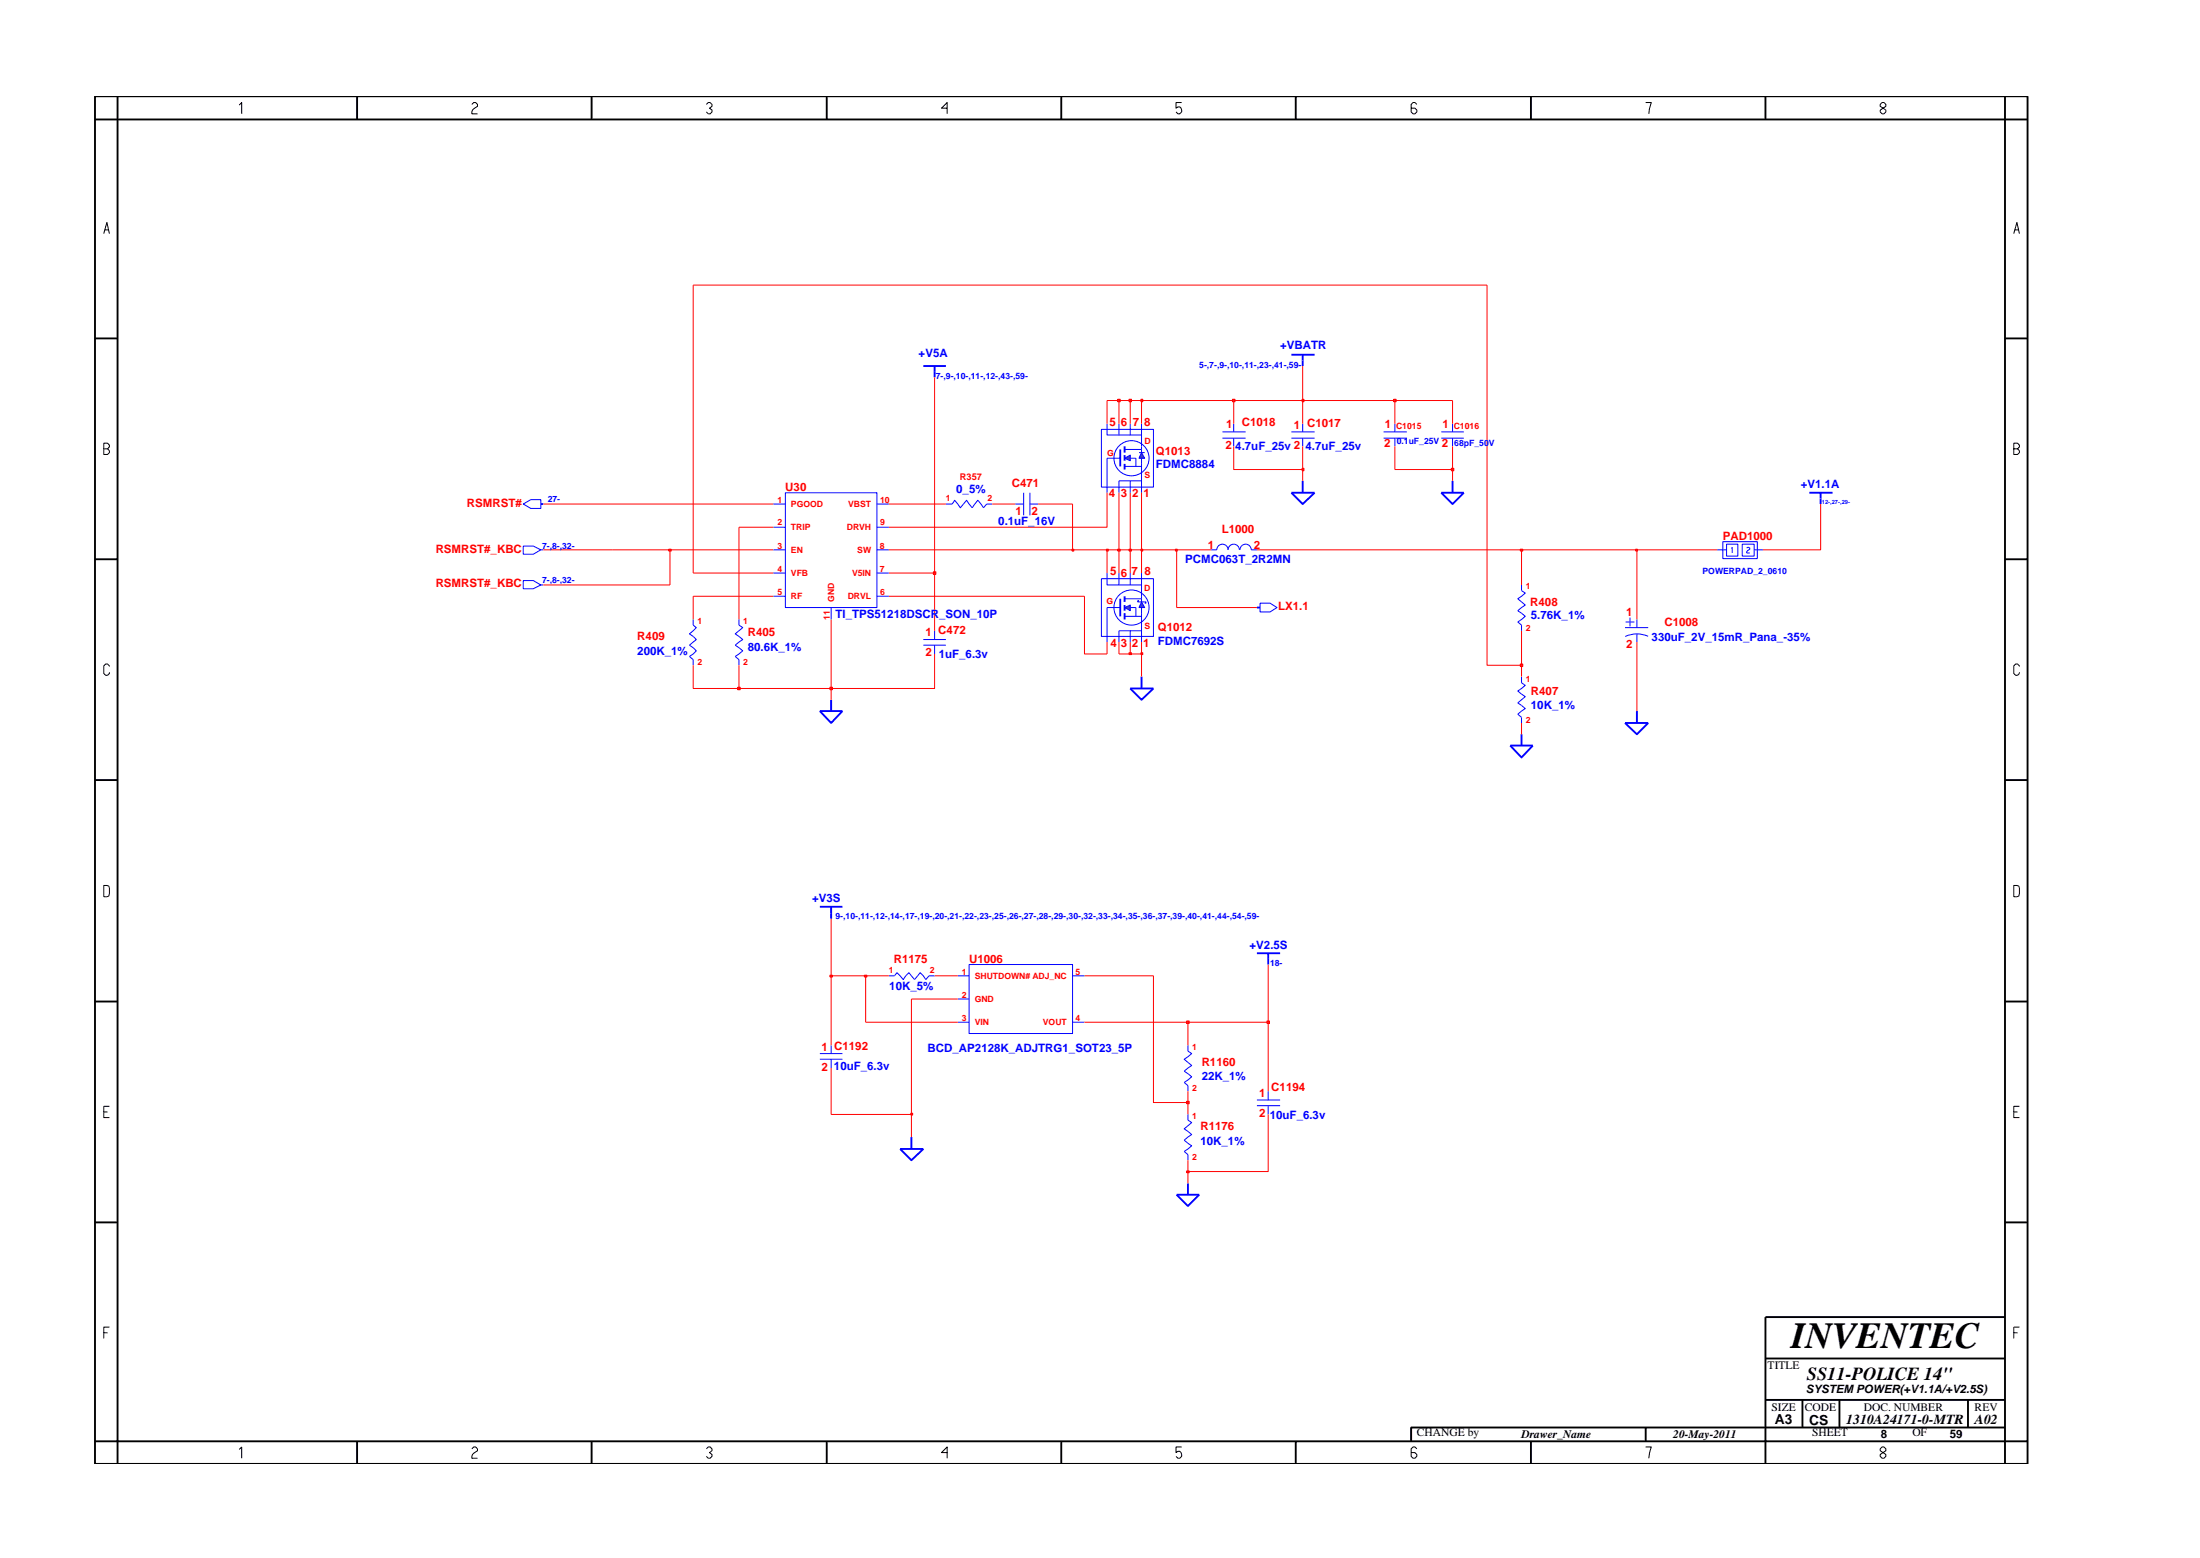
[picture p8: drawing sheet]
<svg xmlns="http://www.w3.org/2000/svg" width="297mm" height="210mm" viewBox="0 0 297 210" stroke-linecap="round" stroke-linejoin="round" font-family="sans-serif">
<g fill="none" stroke="#00f" stroke-width=".14">
<path d="M165 58.3h3.2M165 59.1h3.2M166.6 57.2v1.1M166.6 59.1v1.1M174.4 58.3h3.1M174.4 59.1h3.1M175.9 57.2v1.1M175.9 59.1v1.1M186.8 58.3h3.1M186.8 59.1h3.1M188.3 57.2v1.1M188.3 59.1v1.1"/>
<path d="M194.6 58.3h3M194.6 59.1h3M196.1 57.2v1.1M196.1 59.1v1.1M70.6 73.7h1.4l1 .5-1 .6h-1.4zM70.6 78.4h1.4l1 .5-1 .6h-1.4zM70.6 68l1.1-.6h1.3v1.2h-1.3zM73 74.2h.4M73 78.9h.4M104.4 74.2h1.6M104.4 68h1.6M104.4 71.2h1.6"/>
<path d="M104.4 77.3h1.6M106 66.5h12.4v15.5h-12.4zM118.4 74.2h1.6M118.4 68h1.6M118.4 71.2h1.6M118.4 77.3h1.6M127.7 68h.9l.3-.5 .8 1 .8-1 .8 1 .7-1 .8 1 .4-.5h.8M137.1 68h1.1M138.2 66.5v3M139.1 68h1.1M139.1 66.5v3M149.5 61.8h1.7"/>
<path d="M163.5 74.2h.8a.76 .76 0 0 1 .7-.8 .76 .76 0 0 1 .8 .8 .76 .76 0 0 1 .8-.8 .76 .76 0 0 1 .7 .8M167.4 74.2a.76 .76 0 0 1 .8-.8 .76 .76 0 0 1 .7 .8h.8M205.4 78.9v.8l.5 .3-1 .8 1 .9-1 .7 1 .8-1 .7 .5 .5v.7M231.8 74.2h1.3M232.6 73.1h4.7v2.3h-4.7zM233.1 73.4h1.5v1.6h-1.5zM233.8 74l.1-.1v.7M235.2 73.4h1.6v1.6h-1.6zM235.8 73.9h.3h.2v.2a.58 .58 0 0 0-.5 .5h.5M236.8 74.2h1.2M93.6 83.6v.8l.4 .3-.9 .8 .9 .8-.9 .8 .9 .7-.9 .8 .5 .4v.8M99.8 83.6v.8l.5 .3-1 .8 1 .8-1 .8 1 .7-1 .8 .5 .4v.8"/>
<path d="M104.4 80.5h1.6M112.2 82v1.6M118.4 80.5h1.6M124.7 86.3h3M124.7 87.1h3M126.2 85.1v1.2M126.2 87.1v1.2M170.1 81.4h1.4l.9 .6-.9 .6h-1.4zM205.4 91.3v.9l.5 .3-1 .8 1 .7-1 .9 1 .7-1 .8 .5 .4v.8M120 131.7h.8l.3-.4 .9 .9 .7-.9 .8 .9 .7-.9 .8 .9 .4-.5h.8M110.7 142.2h3M110.7 142.9h3"/>
<path d="M112.2 141.1v1.1M112.2 142.9v1.2M160.4 141.1v.7l.5 .4-1 .7 1 .9-1 .8 1 .7-1 .8 .5 .4v.8M160.4 150.4v.8l.5 .3-1 .8 1 .8-1 .8 1 .7-1 .8 .5 .4v.8M169.7 148.5h3.1M169.7 149.2h3.1M171.2 147.3v1.2M171.2 149.2v1.2"/>
</g>
<g fill="none" stroke="#00f" stroke-width=".25">
<path d="M174.4 47.9h3.1M175.9 47.9v1.5M73 68h.4M151.2 60.7v2.2M174.4 66.5h3.1l-1.6 1.5zM175.9 64.9v1.6M194.6 66.5h3l-1.5 1.5zM196.1 64.9v1.6M244.3 66.5h3.1M245.8 66.5v1.5M110.7 96h3l-1.5 1.6zM112.2 94.4v1.6"/>
<path d="M152.6 92.9h3.1l-1.6 1.5zM154.1 91.3v1.6M169.7 82h.4M205.4 99.1v1.5M203.9 100.6h3.1l-1.6 1.6zM110.7 122.4h3M112.2 122.4v1.6M169.7 128.6h3.1M171.2 128.6v1.6M121.5 155.1h3.2l-1.6 1.5zM123.1 153.4v1.7M160.4 159.7v1.5"/>
<path d="M158.9 161.2h3l-1.5 1.6z"/>
</g>
<path d="M154.1 61.1l.5 .7h-.8z" fill="#3c3cc8"/>
<path d="M153.8 61.1h.8M154.1 61.1l.5 .7h-.8z" fill="none" stroke="#00f" stroke-width=".14"/>
<path d="M151.8 61.8l.8-.4v.8z" fill="#3c3cc8"/>
<g fill="none" stroke="#00f" stroke-width=".14">
<path d="M148.7 57.9h7v7.8h-7zM149.5 57.2v1.5h4.6M151.1 57.2v1.5M152.6 57.2v1.5M154.1 57.2v3.9M149.5 61.8v4.7M151.8 61.8l.8-.4v.8zM151.8 62.9h2.3M151.8 60.7h2.3M152.6 61.8h.8v1.1M152.6 64.9v1.6M154.1 61.8v4.7"/>
<path d="M154.1 64.9h-3v1.6M149.5 82h1.7M129.3 131.7h1.5M129.3 134.8h1.5M129.3 138h1.5M130.8 130.2h14v9.3h-14zM144.8 131.7h1.6M144.8 138h1.6"/>
<circle cx="152.8" cy="61.8" r="2.37"/>
</g>
<path d="M151.8 60.2v.9M151.8 61.4v.8M151.8 62.6v.8M151.2 80.8v2.4" fill="none" stroke="#00f" stroke-width=".25"/>
<path d="M154.1 81.2l.5 .8h-.8z" fill="#3c3cc8"/>
<path d="M153.8 81.2h.8M154.1 81.2l.5 .8h-.8z" fill="none" stroke="#00f" stroke-width=".14"/>
<path d="M151.8 82l.8-.3v.7z" fill="#3c3cc8"/>
<g fill="none" stroke="#00f" stroke-width=".14">
<path d="M148.7 78.1h7v7.8h-7zM149.5 77.3v1.6h4.6M151.1 77.3v1.6M152.6 77.3v1.6M154.1 77.3v3.9M149.5 82v4.6M151.8 82l.8-.3v.7zM151.8 83.2h2.3M151.8 80.8h2.3M152.6 82h.8v1.2M152.6 85.1v1.5M153.8 81.1h-.2v.1h.2"/>
<path d="M154.1 82v4.6M154.1 85.1h-3v1.5M154.6 81.2h.1v.2h-.1M219.4 84.7h3.1M219.5 83.9h1.2M220.1 83.3v1.2M221 83.6v1.1M221 85.5v1.1M222.5 85.9a3.7 3.7 0 0 0-3.1 0"/>
<circle cx="152.8" cy="82" r="2.37"/>
</g>
<path d="M124.7 49.4h3M126.2 49.4v1.5M151.8 80.5v.7M151.8 81.7v.7M151.8 82.8v.8M219.4 97.6h3.1l-1.5 1.5zM221 96v1.6" fill="none" stroke="#00f" stroke-width=".25"/>
<path d="M160.4 158.1v1.6" fill="none" stroke="#f00" stroke-width=".14"/>
<path d="M160.2 158h.4v.3h-.4z" fill-rule="evenodd" fill="#8e2323"/>
<path d="M112.2 144.1v6.3h10.9v3M160.2 158h.4v.3h-.4zM171.2 150.4v7.7h-10.8v-1.5" fill="none" stroke="#f00" stroke-width=".14"/>
<path d="M123 150.2h.2v.3h-.2z" fill-rule="evenodd" fill="#8e2323"/>
<path d="M123.1 134.8v15.6M155.7 131.7v17.1h4.7v1.6M123 150.2h.2v.3h-.2z" fill="none" stroke="#f00" stroke-width=".14"/>
<path d="M160.2 148.6h.4v.4h-.4z" fill-rule="evenodd" fill="#8e2323"/>
<path d="M112.2 131.7v9.4M116.9 131.7v6.3h12.4M146.4 138h14v3.1M171.2 138v9.3M160.2 148.6h.4v.4h-.4zM160.4 147.3v1.5" fill="none" stroke="#f00" stroke-width=".14"/>
<path d="M160.2 137.8h.4v.3h-.4z" fill-rule="evenodd" fill="#8e2323"/>
<path d="M160.2 137.8h.4v.3h-.4zM160.4 138h10.8" fill="none" stroke="#f00" stroke-width=".14"/>
<path d="M171.1 137.8h.3v.3h-.3z" fill-rule="evenodd" fill="#8e2323"/>
<path d="M123.1 134.8h6.2M171.1 137.8h.3v.3h-.3zM171.2 130.2v7.8" fill="none" stroke="#f00" stroke-width=".14"/>
<path d="M112 131.6h.4v.3h-.4z" fill-rule="evenodd" fill="#8e2323"/>
<path d="M112 131.6h.4v.3h-.4zM112.2 124v7.7h4.7" fill="none" stroke="#f00" stroke-width=".14"/>
<path d="M116.7 131.6h.3v.3h-.3z" fill-rule="evenodd" fill="#8e2323"/>
<path d="M93.6 89.8v3.1h6.2M112.2 92.9v1.5M205.4 97.6v1.5M221 86.6v9.4M116.7 131.6h.3v.3h-.3zM116.9 131.7h3.1M126.2 131.7h3.1M146.4 131.7h9.3" fill="none" stroke="#f00" stroke-width=".14"/>
<path d="M99.6 92.7h.3v.4h-.3z" fill-rule="evenodd" fill="#8e2323"/>
<path d="M99.6 92.7h.3v.4h-.3zM99.8 89.8v3.1h12.4" fill="none" stroke="#f00" stroke-width=".14"/>
<path d="M112 92.7h.4v.4h-.4z" fill-rule="evenodd" fill="#8e2323"/>
<path d="M200.8 38.5v51.3h4.6v1.5M112 92.7h.4v.4h-.4zM112.2 83.6v9.3h14v-4.6M154.1 88.3v3" fill="none" stroke="#f00" stroke-width=".14"/>
<path d="M205.3 89.6h.3v.3h-.3z" fill-rule="evenodd" fill="#8e2323"/>
<path d="M146.4 80.5v7.8h3.1v-1.7M151.1 86.6v1.7h1.5M205.3 89.6h.3v.3h-.3zM205.4 85.1v4.7" fill="none" stroke="#f00" stroke-width=".14"/>
<path d="M152.4 88.1h.4v.2h-.4z" fill-rule="evenodd" fill="#8e2323"/>
<path d="M152.4 88.1h.4v.2h-.4zM152.6 86.6v1.7h1.5" fill="none" stroke="#f00" stroke-width=".14"/>
<path d="M154 88.1h.3v.2h-.3z" fill-rule="evenodd" fill="#8e2323"/>
<path d="M93.6 38.5v38.8h10.8M90.5 74.2v4.7h-17.1M99.8 71.2v12.4M120 77.3h6.2v7.8M158.9 74.2v7.8h10.8M205.4 74.2v4.7M221 74.2v9.4M104.4 80.5h-10.8v3.1M120 80.5h26.4M154 88.1h.3v.2h-.3zM154.1 86.6v1.7" fill="none" stroke="#f00" stroke-width=".14"/>
<path d="M126 77.2h.4v.3h-.4z" fill-rule="evenodd" fill="#8e2323"/>
<path d="M126.2 50.9v26.4M73.4 74.2h17.1M126 77.2h.4v.3h-.4zM149.5 74.2v3.1M151.1 74.2v3.1M152.6 74.2v3.1M154.1 74.2v3.1" fill="none" stroke="#f00" stroke-width=".14"/>
<path d="M90.3 74.1h.3v.3h-.3z" fill-rule="evenodd" fill="#8e2323"/>
<path d="M90.3 74.1h.3v.3h-.3zM90.5 74.2h13.9M120 74.2h24.8" fill="none" stroke="#f00" stroke-width=".14"/>
<path d="M144.7 74.1h.3v.3h-.3z" fill-rule="evenodd" fill="#8e2323"/>
<path d="M144.7 74.1h.3v.3h-.3zM144.8 68v6.2h4.7" fill="none" stroke="#f00" stroke-width=".14"/>
<path d="M149.4 74.1h.2v.3h-.2z" fill-rule="evenodd" fill="#8e2323"/>
<path d="M149.4 74.1h.2v.3h-.2zM149.5 74.2h1.6" fill="none" stroke="#f00" stroke-width=".14"/>
<path d="M150.9 74.1h.3v.3h-.3z" fill-rule="evenodd" fill="#8e2323"/>
<path d="M150.9 74.1h.3v.3h-.3zM151.1 66.5v7.7h1.5" fill="none" stroke="#f00" stroke-width=".14"/>
<path d="M152.4 74.1h.4v.3h-.4z" fill-rule="evenodd" fill="#8e2323"/>
<path d="M152.4 74.1h.4v.3h-.4zM152.6 66.5v7.7h1.5" fill="none" stroke="#f00" stroke-width=".14"/>
<path d="M154 74.1h.3v.3h-.3z" fill-rule="evenodd" fill="#8e2323"/>
<path d="M154 74.1h.3v.3h-.3zM154.1 66.5v7.7h4.8" fill="none" stroke="#f00" stroke-width=".14"/>
<path d="M158.7 74.1h.3v.3h-.3z" fill-rule="evenodd" fill="#8e2323"/>
<path d="M158.7 74.1h.3v.3h-.3zM158.9 74.2h4.6M169.7 74.2h35.7" fill="none" stroke="#f00" stroke-width=".14"/>
<path d="M205.3 74.1h.3v.3h-.3z" fill-rule="evenodd" fill="#8e2323"/>
<path d="M205.3 74.1h.3v.3h-.3zM205.4 74.2h15.6" fill="none" stroke="#f00" stroke-width=".14"/>
<path d="M220.8 74.1h.3v.3h-.3z" fill-rule="evenodd" fill="#8e2323"/>
<path d="M73.4 68h31M99.8 71.2h4.6M120 68h7.7M134 68h3.1M140.2 68h4.6M149.5 66.5v4.7h-29.5M166.6 60.2v3.2h9.3v1.5M196.1 63.4v1.5M220.8 74.1h.3v.3h-.3zM221 74.2h10.8M245.8 68v6.2h-7.8" fill="none" stroke="#f00" stroke-width=".14"/>
<path d="M175.8 63.2h.3v.3h-.3z" fill-rule="evenodd" fill="#8e2323"/>
<path d="M175.8 63.2h.3v.3h-.3zM175.9 60.2v3.2M188.3 60.2v3.2h7.8" fill="none" stroke="#f00" stroke-width=".14"/>
<path d="M196 63.2h.3v.3h-.3z" fill-rule="evenodd" fill="#8e2323"/>
<path d="M149.5 57.2v-3.1h1.6v3.1M152.6 54.1v3.1M154.1 54.1v3.1M166.6 54.1v3.1M175.9 54.1v3.1M188.3 54.1v3.1M196.1 54.1v3.1M196 63.2h.3v.3h-.3zM196.1 60.2v3.2" fill="none" stroke="#f00" stroke-width=".14"/>
<path d="M150.9 53.9h.3v.3h-.3z" fill-rule="evenodd" fill="#8e2323"/>
<path d="M150.9 53.9h.3v.3h-.3zM151.1 54.1h1.5" fill="none" stroke="#f00" stroke-width=".14"/>
<path d="M152.4 53.9h.4v.3h-.4z" fill-rule="evenodd" fill="#8e2323"/>
<path d="M152.4 53.9h.4v.3h-.4zM152.6 54.1h1.5" fill="none" stroke="#f00" stroke-width=".14"/>
<path d="M154 53.9h.3v.3h-.3z" fill-rule="evenodd" fill="#8e2323"/>
<path d="M154 53.9h.3v.3h-.3zM154.1 54.1h12.5" fill="none" stroke="#f00" stroke-width=".14"/>
<path d="M166.4 53.9h.3v.3h-.3z" fill-rule="evenodd" fill="#8e2323"/>
<path d="M166.4 53.9h.3v.3h-.3zM166.6 54.1h9.3" fill="none" stroke="#f00" stroke-width=".14"/>
<path d="M175.8 53.9h.3v.3h-.3z" fill-rule="evenodd" fill="#8e2323"/>
<path d="M175.8 53.9h.3v.3h-.3zM175.9 49.4v4.7h12.4" fill="none" stroke="#f00" stroke-width=".14"/>
<path d="M188.2 53.9h.3v.3h-.3z" fill-rule="evenodd" fill="#8e2323"/>
<path d="M93.6 38.5h107.2M188.2 53.9h.3v.3h-.3zM188.3 54.1h7.8" fill="none" stroke="#f00" stroke-width=".14"/>
<g fill="none" stroke="#000" stroke-width=".25">
<path d="M12.8 13h261v184.6h-261zM12.8 16.1h261M15.9 13v184.6M48.2 13v3.1M79.9 13v3.1M111.6 13v3.1M143.3 13v3.1M175 13v3.1M206.7 13v3.1M238.4 13v3.1M270.7 13v184.6M12.8 45.7h3.1"/>
<path d="M270.7 45.7h3.1M12.8 75.5h3.1M270.7 75.5h3.1M12.8 105.3h3.1M270.7 105.3h3.1M12.8 135.2h3.1M270.7 135.2h3.1M12.8 165h3.1M270.7 165h3.1M270.7 177.7h-32.3v19.9M12.8 194.5h261M48.2 194.5v3.1"/>
<path d="M79.9 194.5v3.1M111.6 194.5v3.1M143.3 194.5v3.1M175 194.5v3.1M206.7 194.5v3.1M222.2 192.6v1.9M238.4 183.3h32.3M238.4 188.9h32.3M243.4 188.9v3.7M248.4 188.9v3.7M265.7 188.9v3.7M270.7 192.6h-80.2v1.9"/>
</g>
<g fill="none" stroke="#000" stroke-width=".14">
<path d="M32.3 14.2l.3-.4v1.6M63.7 14.1l.3-.3h.2l.3 .3v.2l-.7 .6-.1 .2v.3h.8M95.4 14.1l.2-.3h.3l.2 .3v.2l-.3 .3 .3 .3v.2l-.2 .3h-.3l-.2-.3M127.9 14.6h-.8l.8-.8v1.6M159.5 13.8h-.7v.8l.2-.2a.5 .5 0 0 1 .5 .7l-.2 .3h-.3l-.2-.3M191.3 14.1l-.3-.3h-.2l-.3 .3v1l.3 .3h.2l.3-.3v-.2l-.3-.3h-.5M222.2 13.8h.8l-.4 1.6M254.1 13.8l-.2 .3v.2l.7 .6v.2l-.2 .3h-.3l-.2-.3v-.2l.7-.6v-.2l-.2-.3zM14 31.5l.4-1.5 .4 1.5M14.1 31h.6M271.9 31.5l.4-1.5 .4 1.5M272 31h.6"/>
<path d="M14 59.8h.5l.3 .3v.2l-.3 .3 .3 .2v.3l-.3 .2h-.5zM14 60.6h.5M271.9 60.6h.5l.3-.3v-.2l-.3-.3h-.5v1.5h.5l.3-.2v-.3l-.3-.2M14.8 89.9l-.3-.3h-.2l-.3 .3v1l.3 .2h.2l.3-.2v-.2M272.7 89.9l-.3-.3h-.3l-.2 .3v1l.2 .2h.3l.3-.2v-.2M14 119.5l.7 .1 .1 .2-.1 1.1-.7 .1zM271.9 119.5l.7 .1 .1 .2-.1 1.1-.7 .1zM14 150.1h.5M14.8 149.3h-.8v1.5h.8M271.9 150.1h.5M272.7 149.3h-.8v1.5h.8M14 179.9h.5"/>
<path d="M14.8 179.1h-.8v1.5M271.9 179.9h.5M272.7 179.1h-.8v1.5M32.3 195.6l.3-.3v1.5M63.7 195.5l.3-.2h.2l.3 .2v.3l-.7 .5-.1 .5h.8M95.4 195.5l.2-.2h.3l.2 .2v.3l-.3 .2 .3 .3v.2l-.2 .3h-.3l-.2-.3M127.9 196h-.8l.8-.7v1.5M159.5 195.3h-.7v.7l.2-.1a.5 .5 0 0 1 .5 .6l-.2 .3h-.3l-.2-.3M191.3 195.5l-.3-.2h-.2l-.3 .2v1l.3 .3h.2l.3-.3v-.2l-.3-.3h-.5M222.2 195.3h.8l-.4 1.5M253.9 195.5l.2-.2h.3l.2 .2v.3l-.7 .5v.2l.2 .3h.3l.2-.3v-.2l-.7-.5z"/>
</g>
<text font-size="5" x="241.8" y="181.9">INVENTEC</text>
<text font-size="2.5" x="244" y="186.3">SS11-POLICE 14&quot;</text>
<g font-size="1.9">
<text x="239.6" y="192.2">A3</text>
<text x="244.3" y="192.3">CS</text>
<text x="249.3" y="192.2">1310A24171-0-MTR</text>
<text x="266.6" y="192.2">A02</text>
</g>
<g font-size="1.6" fill="#00f">
<text x="172.8" y="47.1">+VBATR</text>
<text x="124" y="48.2">+V5A</text>
<text x="156.1" y="63.2">FDMC8884</text>
<text x="166.8" y="60.7">4.7uF_25v 2</text>
<text x="176.3" y="60.7">4.7uF_25v</text>
<text x="243.1" y="65.9">+V1.1A</text>
<text x="129.1" y="66.5">0_5%</text>
<text x="134.8" y="70.9">0.1uF_16V</text>
<text x="160" y="76">PCMC063T_2R2MN</text>
<text x="112.8" y="83.3">TI_TPS51218DSCR_SON_10P</text>
<text x="206.7" y="83.6">5.76K_1%</text>
<text x="86" y="88.3">200K_1%</text>
<text x="101" y="87.8">80.6K_1%</text>
<text x="126.8" y="88.8">1uF_6.3v</text>
<text x="156.3" y="87">FDMC7692S</text>
<text x="223" y="86.6">330uF_2V_15mR_Pana_-35%</text>
<text x="206.7" y="95.7">10K_1%</text>
<text x="109.6" y="121.7">+V3S</text>
<text x="168.7" y="128.1">+V2.5S</text>
<text x="120.1" y="133.6">10K_5%</text>
<text x="125.3" y="142">BCD_AP2128K_ADJTRG1_SOT23_5P</text>
<text x="112.6" y="144.3">10uF_6.3v</text>
<text x="162.2" y="145.7">22K_1%</text>
<text x="162.1" y="154.5">10K_1%</text>
<text x="171.4" y="151">10uF_6.3v</text>
</g>
<g font-size="1.6" fill="#f00">
<text x="149.8" y="57.5">5</text>
<text x="151.3" y="57.5">6</text>
<text x="152.9" y="57.5">7</text>
<text x="154.5" y="57.5">8</text>
<text x="165.6" y="57.8">1</text>
<text x="167.7" y="57.5">C1018</text>
<text x="174.7" y="57.9">1 C1017</text>
<text x="187" y="57.8">1</text>
<text x="194.7" y="57.8">1</text>
<text x="136.6" y="65.8">C471</text>
<text x="156.1" y="61.4">Q1013</text>
<text x="165.5" y="60.6">2</text>
<text x="186.9" y="60.3">2</text>
<text x="194.7" y="60.3">2</text>
<text x="63.1" y="68.4">RSMRST#</text>
<text x="106" y="66.2">U30</text>
<text x="137.1" y="69.5">1</text>
<text x="139.3" y="69.5">2</text>
<text x="149.7" y="67.1">4</text>
<text x="151.3" y="67.1">3</text>
<text x="152.9" y="67.1">2</text>
<text x="154.4" y="67.1">1</text>
<text x="165" y="71.9">L1000</text>
<text x="58.8" y="74.6">RSMRST#_KBC</text>
<text x="149.9" y="77.6">5</text>
<text x="151.3" y="77.9">6</text>
<text x="152.8" y="77.6">7</text>
<text x="154.5" y="77.6">8</text>
<text x="163.1" y="74">1</text>
<text x="169.3" y="74">2</text>
<text x="232.6" y="72.8">PAD1000</text>
<text x="58.8" y="79.2">RSMRST#_KBC</text>
<text x="172.6" y="82.4">LX1.1</text>
<text x="206.6" y="81.8">R408</text>
<text x="219.6" y="83.2">1</text>
<text x="86" y="86.4">R409</text>
<text x="101" y="85.9">R405</text>
<text x="125" y="85.9">1 C472</text>
<text x="125" y="88.5">2</text>
<text x="150" y="87.3">4</text>
<text x="151.3" y="87.3">3</text>
<text x="152.8" y="87.3">2</text>
<text x="154.4" y="87.3">1</text>
<text x="156.3" y="85.2">Q1012</text>
<text x="219.6" y="87.4">2</text>
<text x="224.7" y="84.4">C1008</text>
<text x="206.7" y="93.8">R407</text>
<text x="120.7" y="129.9">R1175</text>
<text x="130.8" y="130">U1006</text>
<text x="110.9" y="141.8">1 C1192</text>
<text x="162.2" y="143.8">R1160</text>
<text x="110.9" y="144.5">2</text>
<text x="170" y="148">1</text>
<text x="171.6" y="147.3">C1194</text>
<text x="162.1" y="152.5">R1176</text>
<text x="170" y="150.7">2</text>
</g>
<g font-size="1.6">
<text x="238.7" y="184.8">TITLE</text>
<text x="239.2" y="190.4">SIZE</text>
<text x="243.7" y="190.4">CODE</text>
<text x="243.8" y="188">SYSTEM POWER(+V1.1A/+V2.5S)</text>
<text x="251.6" y="190.4">DOC. NUMBER</text>
<text x="266.6" y="190.4">REV</text>
<text x="191.3" y="193.8">CHANGE by</text>
<text x="205.4" y="194.1">Drawer_Name</text>
<text x="225.9" y="194.1">20-May-2011</text>
<text x="244.7" y="193.8">SHEET</text>
<text x="253.9" y="194.1">8</text>
<text x="258.2" y="193.8">OF</text>
<text x="263.3" y="194.1">59</text>
</g>
<g font-size="1.2" fill="#00f">
<text x="126.4" y="51.2">7-,9-,10-,11-,12-,43-,59-</text>
<text x="161.9" y="49.6">5-,7-,9-,10-,11-,23-,41-,59-</text>
<text x="188.6" y="59.9">0.1uF_25V</text>
<text x="196.4" y="60.1">68pF_50V</text>
<text x="73.9" y="67.8">27-</text>
<text x="73.2" y="74">7-,8-,32-</text>
<text x="229.9" y="77.5">POWERPAD_2_0610</text>
<text x="73.2" y="78.7">7-,8-,32-</text>
<text x="112.8" y="124">9-,10-,11-,12-,14-,17-,19-,20-,21-,22-,23-,25-,26-,27-,28-,29-,30-,32-,33-,34-,35-,36-,37-,39-,40-,41-,44-,54-,59-</text>
<text x="171.5" y="130.4">18-</text>
</g>
<g font-size="1.2" fill="#f00">
<text x="154.5" y="59.9">D</text>
<text x="188.5" y="57.9">C1015</text>
<text x="196.3" y="57.9">C1016</text>
<text x="129.6" y="64.8">R357</text>
<text x="149.5" y="61.5">G</text>
<text x="154.5" y="64.5">S</text>
<text x="105" y="67.8">1</text>
<text x="105" y="70.9">2</text>
<text x="106.8" y="68.4">PGOOD</text>
<text x="106.8" y="71.6">TRIP</text>
<text x="114.3" y="71.6">DRVH</text>
<text x="114.5" y="68.4">VBST</text>
<text x="118.8" y="70.9">9</text>
<text x="118.8" y="67.8">10</text>
<text x="127.7" y="67.7">1</text>
<text x="133.3" y="67.7">2</text>
<text x="105" y="74">3</text>
<text x="105" y="77.2">4</text>
<text x="106.8" y="74.6">EN</text>
<text x="106.8" y="77.8">VFB</text>
<text x="115" y="77.8">V5IN</text>
<text x="115.8" y="74.6">SW</text>
<text x="118.8" y="74">8</text>
<text x="118.8" y="77.2">7</text>
<text x="105" y="80.3">5</text>
<text x="106.8" y="80.9">RF</text>
<text x="112" y="83.7" transform="rotate(-90 112 83.7)">11</text>
<text x="112.6" y="81.2" transform="rotate(-90 112.6 81.2)">GND</text>
<text x="114.5" y="80.9">DRVL</text>
<text x="118.8" y="80.3">6</text>
<text x="149.4" y="81.5">G</text>
<text x="154.5" y="79.7">D</text>
<text x="206" y="79.5">1</text>
<text x="94.2" y="84.2">1</text>
<text x="94.2" y="89.8">2</text>
<text x="100.4" y="84.2">1</text>
<text x="100.4" y="89.8">2</text>
<text x="154.5" y="85">S</text>
<text x="206" y="85.1">2</text>
<text x="206" y="92">1</text>
<text x="206" y="97.6">2</text>
<text x="120" y="131.3">1</text>
<text x="125.5" y="131.3">2</text>
<text x="129.9" y="131.5">1</text>
<text x="145.2" y="131.5">5</text>
<text x="129.9" y="134.6">2</text>
<text x="129.9" y="137.8">3</text>
<text x="131.6" y="135.2">GND</text>
<text x="131.6" y="132.1">SHUTDOWN# ADJ_NC</text>
<text x="145.2" y="137.8">4</text>
<text x="131.6" y="138.4">VIN</text>
<text x="140.8" y="138.4">VOUT</text>
<text x="161" y="141.7">1</text>
<text x="161" y="147.3">2</text>
<text x="161" y="151">1</text>
<text x="161" y="156.6">2</text>
</g>
<text font-size=".8" fill="#00f" x="246" y="68">12-,27-,29-</text>
</svg>
